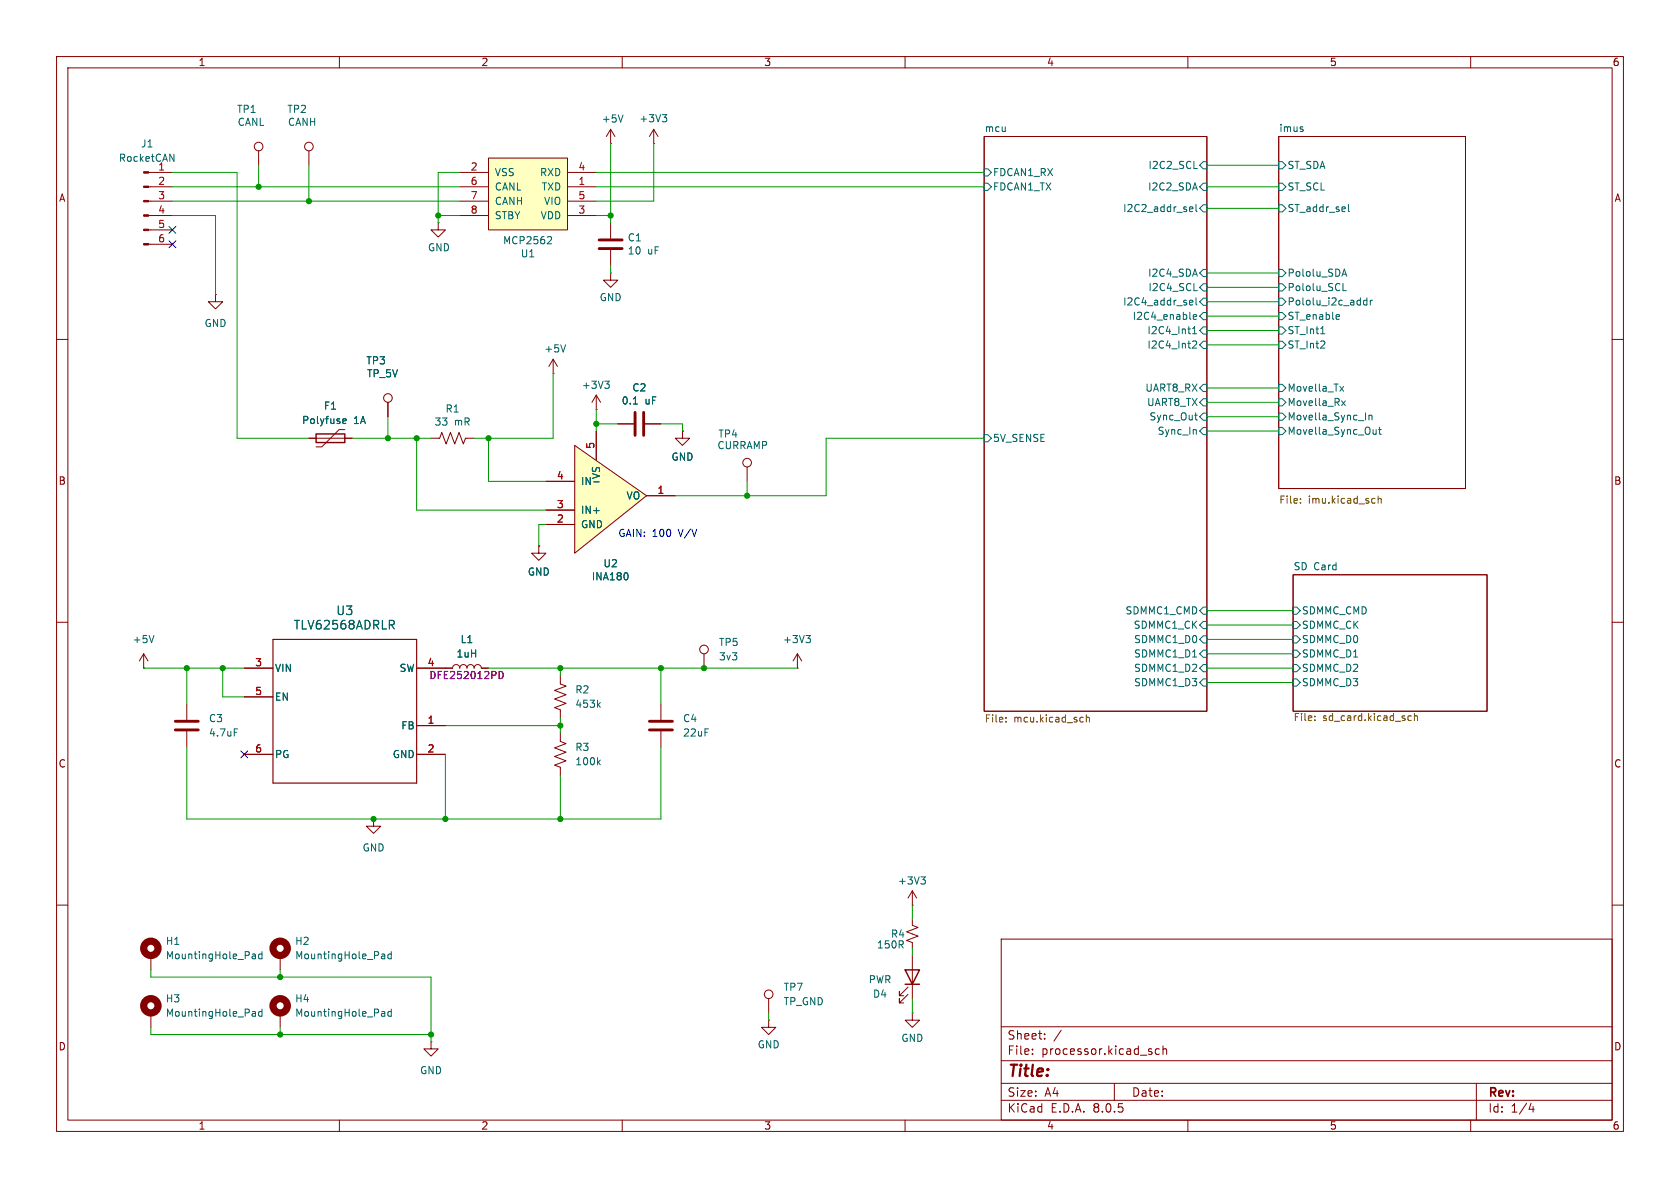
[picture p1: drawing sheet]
<svg xmlns="http://www.w3.org/2000/svg" width="297mm" height="210mm" viewBox="0 0 297 210" stroke-linecap="round" stroke-linejoin="round" font-family="sans-serif">
<g fill="none" stroke="#840000" stroke-width=".18">
<path d="M10 10h277v190h-277zM12 12h273v186h-273zM60 10v2M110 10v2M160 10v2M210 10v2M260 10v2M26.3 38.1h4.2M26.3 35.6h4.2M26.3 33h4.2M26.3 30.5h4.2M45.7 26.7v2.5"/>
<path d="M54.6 26.7v2.5M77.5 39.4v1.2h1.2l-1.2 1.3-1.3-1.3h1.3M77.5 39.4h.1M174 24.1h39.4v101.6h-39.4zM226.1 24.1h33v62.3h-33zM10 60h2M26.3 43.2h4.2M26.3 40.6h4.2M38.1 52.1v1.2h1.3l-1.3 1.3-1.3-1.3h1.3M38.1 52.1h.1M107.9 48.3v1.2h1.3l-1.3 1.3-1.2-1.3h1.2M107.9 48.3h.1"/>
<path d="M285 60h2M54.6 77.5h7.6M61 75.9h-1.1l-3 3.1h-1M68.6 71.1v2.6M76.2 77.5h1.5l.4-1 .8 2 .7-2 .8 2 .8-2 .7 2 .4-1h1.5M10 110h2M78.7 118.1h1.3a.64 .64 0 0 1 .6-.6 .64 .64 0 0 1 .7 .6 .64 .64 0 0 1 .6-.6 .64 .64 0 0 1 .6 .6 .64 .64 0 0 1 .7-.6 .64 .64 0 0 1 .6 .6 .64 .64 0 0 1 .7-.6 .64 .64 0 0 1 .6 .6h1.3M99.1 119.4v1.5l1 .4-2.1 .7 2.1 .8-2.1 .8 2.1 .7-2.1 .8 1.1 .4v1.5M124.5 115.6v2.5M141 118.1h.1M141 115.6l-.8 1.2M141 115.6v2.5"/>
<path d="M141 115.6l.7 1.2M228.6 101.6h34.3v24.1h-34.3zM285 110h2M99.1 129.5v1.6l1 .3-2.1 .8 2.1 .8-2.1 .7 2.1 .8-2.1 .8 1.1 .3v1.6M116.8 124.5v2.8M116.8 129.3v2.8M10 160h2M161.3 157.5v2.5M161.3 157.5l-.8 1.3M161.3 157.5l.8 1.3M285 160h2M26.7 168.9v2.6"/>
<path d="M135.9 176.5v2.6M160.5 175.8l-1.5 1.5v-.8v.8h.8M160.5 174.5l-1.5 1.5v-.7v.7h.8M161.3 162.6v1l1 .4-2 .7 2 .8-2 .7 1 .4v1M161.3 179.1v1.2h1.3l-1.3 1.3-1.3-1.3h1.3M161.3 179.1h.1M161.3 160h.1M161.3 168.9v7.6M177 166h108v32h-108zM60 198v2M110 198v2M135.9 180.3v1.3h1.3l-1.3 1.3-1.3-1.3h1.3"/>
<path d="M135.9 180.3h.1M160 198v2M177 194.5h108M177 191.5h108M177 187.5h108M177 181.5h108M182.5 186.3v.1M182.5 185.5v.1M184.7 183.6v.1M184.7 182.8v.1M187.6 182.1l-1.3 2M197 191.5v3"/>
<path d="M205 185.5l-.5-.1-.3 .3v.4l.2 .2h.6M205.6 185.5l.2-.1 .4 .1v.9M205.6 184.9v1.5M210 198v2M260 198v2M261 191.5v6.5M270.7 195l-.4 1.1h.9M271 195.6v1"/>
<circle cx="45.7" cy="25.9" r=".76"/>
<circle cx="54.6" cy="25.9" r=".76"/>
<circle cx="68.6" cy="70.4" r=".76"/>
<circle cx="124.5" cy="114.8" r=".76"/>
<circle cx="135.9" cy="175.8" r=".76"/>
</g>
<g fill="none" stroke="#006464" stroke-width=".18">
<path d="M30 27.2l.8 1.3v-1.3M174 29.8h.6l.7 .7-.7 .6h-.6zM174 32.4h.6l.7 .6-.7 .7h-.6zM210.3 36.6h.4l.2 .3-.6 .1M210.3 37.3h.5M211.1 29.8h.6M211.4 36.1v1.1l.2 .2M212.7 28.6h.7v1.2h-.7l-.6-.6zM212.7 32.4h.7v1.3h-.7l-.6-.7zM212.7 36.2h.7v1.3h-.7l-.6-.7zM226.1 36.2h.6l.6 .6-.6 .7h-.6zM226.1 28.6h.6l.6 .6-.6 .6h-.6z"/>
<path d="M226.1 32.4h.6l.6 .6-.6 .7h-.6zM230.3 22.9v.3M238.4 36.1v1.1l.2 .2M210.3 53.9h.5M210.3 53.1h.4l.2 .3-.6 .1M210.8 59h.8M210.8 58.1l.4-.4v1.3M211 56l.6-.1-.1-.2-.4-.1-.1 .2v.6h.5M211.1 51.4h.6M211.4 52.6v1.1l.2 .2M212.7 47.6h.7v1.3h-.7l-.6-.6zM212.7 50.2h.7v1.2h-.7l-.6-.6z"/>
<path d="M212.7 52.7h.7v1.3h-.7l-.6-.7zM212.7 55.2h.7v1.3h-.7l-.6-.6zM212.7 57.8h.7v1.3h-.7l-.6-.7zM226.1 47.6h.6l.6 .7-.6 .6h-.6zM226.1 50.2h.6l.6 .6-.6 .6h-.6zM226.1 55.2h.6l.6 .7-.6 .6h-.6zM226.1 57.8h.6l.6 .6-.6 .7h-.6zM226.1 52.7h.6l.6 .6-.6 .7h-.6zM233.5 59h.7M236.4 55.6l.4 .1v.2l-.6 .1M236.8 56.4l-.4 .1M237.2 48.8l.5-1.2 .4 1.2"/>
<path d="M237.4 48.5h.6M237.4 51.4h.6M241.7 53.1h-.4l-.3 .2 .2 .6h.5M241.7 52.6v1.3M242.3 53.1v.8M242.6 53.1l-.3 .2M60.6 74.7l.2 .2 .3-.1M60.6 74.2l.2-.2h.2l.2 .2v.1l-.6 .2M174 76.8h.6l.7 .7-.7 .6h-.6zM210.9 60.3h.4l.3 .3-.8 .9h.8M211.2 73.4h.5M211.4 76l.1 .8"/>
<path d="M211.4 74.2h.3M212.7 60.3h.7v1.3h-.7l-.6-.6zM212.7 67.9h.7v1.3h-.7l-.6-.6zM212.7 75.6h.7v1.2h-.7l-.6-.6zM212.7 70.5h.7v1.3h-.7l-.6-.7zM212.7 73h.7v1.3h-.7l-.6-.6zM226.1 60.3h.6l.6 .7-.6 .6h-.6zM226.1 67.9h.6l.6 .7-.6 .6h-.6zM226.1 70.5h.6l.6 .6-.6 .7h-.6zM226.1 73h.6l.6 .7-.6 .6h-.6zM226.1 75.6h.6l.6 .6-.6 .6h-.6zM236.9 68.3l.6 .9"/>
<path d="M237.2 70.9l.6 .8M237.5 68.3l-.6 .9M237.8 70.9l-.6 .8M242 73.5l.2-.1 .3 .1 .1 .7M242 73.4v.8M243.3 75.9v.9M243.3 76.7l-.4 .1M243.7 75.9h.5M243.9 75.5v1.1l.3 .2M142.5 112.3h.8l-.5 .5M143 112.8l.3 .3v.3l-.3 .2M212.7 109.9h.7v1.2h-.7l-.6-.6z"/>
<path d="M212.7 112.4h.7v1.3h-.7l-.6-.7zM212.7 117.5h.7v1.2h-.7l-.6-.6zM212.7 114.9h.7v1.3h-.7l-.6-.6zM212.7 107.3h.7v1.3h-.7l-.6-.6zM228.6 117.5h.6l.7 .6-.7 .6h-.6zM228.6 114.9h.6l.7 .7-.7 .6h-.6zM228.6 107.3h.6l.7 .7-.7 .6h-.6zM228.6 112.4h.6l.7 .6-.7 .7h-.6zM228.6 109.9h.6l.7 .6-.7 .6h-.6zM105.8 124.6l.3 .4M105.8 134.7l.3 .5M106.1 124.2l-.5 .5"/>
<path d="M106.1 134.4l-.5 .4M212.7 120h.7v1.3h-.7l-.6-.6zM228.6 120h.6l.7 .7-.7 .6h-.6zM162.8 155h.8l-.4 .5M163.3 155.5l.3 .2v.3l-.3 .3M44.7 168.6h.3l.2 .2v.7M45.2 169.4l-.5 .1M45.2 168.9l-.5 .1M46.3 168.7l-.3-.1-.3 .3 .1 .5h.5M46.3 168.2v1.3"/>
</g>
<g fill="none" stroke="#725600" stroke-width=".18">
<path d="M229.9 88.8v.2M229.9 88.2v.1M243 88.1l.1 .1M243.1 88.9l-.1 .1M243.6 87.7v1.3M243.6 88.2l.2-.1 .3 .1 .1 .8M177.8 127.5v.1M177.8 126.9v.1M191.4 126.8l.1 .1M191.5 127.6h-.1M192.1 126.4v1.2M192.1 126.9l.1-.1 .3 .1 .1 .7"/>
<path d="M232.4 127.3v.1M232.4 126.6v.1M249 127.3l.1 .1 .4-.1M249.5 126.6l-.4-.1-.1 .2M250 126.7l.2-.2 .3 .1 .1 .8M250 126.1v1.3"/>
</g>
<g fill="#840000" stroke="#840000" stroke-width=".18">
<path d="M25.4 43.1h.9v.2h-.9z"/>
<path d="M25.4 40.5h.9v.3h-.9z"/>
<path d="M25.4 38h.9v.2h-.9z"/>
<path d="M25.4 35.4h.9v.3h-.9z"/>
<path d="M25.4 32.9h.9v.2h-.9z"/>
<path d="M25.4 30.4h.9v.2h-.9z"/>
</g>
<path d="M114.8 129h4.1M114.8 127.5h4.1" fill="none" stroke="#840000" stroke-width=".51"/>
<path d="M55.9 76.7h5.1v1.5h-5.1zM160 171.5h2.6l-1.3 2.5zM160 174h2.6" fill="none" stroke="#840000" stroke-width=".25"/>
<path d="M88.2 118.7a.64 .64 0 0 1 .8 .6 .64 .64 0 0 1-.8 .7z" fill="none" stroke="#840084" stroke-width=".18"/>
<circle cx="26.7" cy="167.6" r="1.27" fill="none" stroke="#840000" stroke-width="1.3"/>
<path d="M86.4 27.9h13.9v12.7h-13.9z" fill="#ffffc2"/>
<g fill="none" stroke="#840000" stroke-width=".18">
<path d="M81.3 33h5.1M81.3 30.5h5.1M81.3 38.1h5.1M81.3 35.6h5.1M86.4 27.9h13.9v12.7h-13.9zM100.3 33h5.1M100.3 30.5h5.1M100.3 38.1h5.1M100.3 35.6h5.1M107.9 25.4h.1M107.9 22.9v2.5M107.9 39.4v2.8"/>
<path d="M107.9 22.9l-.7 1.2M107.9 22.9l.8 1.2M115.6 25.4h.1M115.6 22.9l-.8 1.2M115.6 22.9v2.5M115.6 22.9l.7 1.2M107.9 44.2v2.8M97.8 66h.1M97.8 63.5l-.8 1.3M97.8 63.5v2.5M97.8 63.5l.8 1.3M105.4 72.4h.1"/>
<path d="M105.4 69.9l-.8 1.2M105.4 69.9v2.5M105.4 69.9l.8 1.2M109.2 74.9h2.8M114 74.9h2.8M120.6 76.2v1.3h1.3l-1.3 1.2-1.2-1.2h1.2M120.6 76.2h.1M132.1 82.6v2.5M66 144.8v1.3h1.3l-1.3 1.2-1.2-1.2h1.2M66 144.8h.1"/>
<circle cx="132.1" cy="81.8" r=".76"/>
</g>
<path d="M110.1 20.3l-.4 1.3M117.1 20.3h.8l-.5 .4M117.6 20.7l.3 .3v.3l-.3 .2M97 41.8l.4 .1 .1 .3-.8 .9h.8M100 61l-.4 1.2M106.9 67.4h.8l-.4 .5M107.5 67.9l.2 .2v.3l-.2 .3M112 71.4h.7" fill="none" stroke="#006464" stroke-width=".18"/>
<path d="M105.9 43.9h4.1M105.9 42.4h4.1M112.3 72.9v4.1M113.8 72.9v4.1" fill="none" stroke="#840000" stroke-width=".51"/>
<path d="M101.6 78.7l12.7 8.9-12.7 10.2z" fill="#ffffc2"/>
<g fill="none" stroke="#840000" stroke-width=".18">
<path d="M54.6 77.5h1.3M61 77.5h1.2M68.6 71.1v2.6M101.6 78.7l12.7 8.9-12.7 10.2zM105.4 76.2v5.1M109.2 74.9h2.8M114 74.9h2.8M120.6 76.2h.1M95.2 96.5v1.3h1.3l-1.3 1.3-1.2-1.3h1.2M95.2 96.5h.1M96.5 92.7h5.1M96.5 90.2h5.1"/>
<path d="M96.5 85.1h5.1M114.3 87.6h5.1M25.4 118.1h.1M25.4 115.6l-.8 1.2M25.4 115.6v2.5M25.4 115.6l.8 1.2M43.2 118.1h5.1M73.7 118.1h6.3M85.1 118.1h1.3M33 124.5v2.8M33 129.3v2.8M43.2 133.4h5.1"/>
<path d="M43.2 123.2h5.1M73.7 128.3h5M73.7 133.4h5M26.7 179.1v2.5M49.5 168.9v2.6M49.5 179.1v2.5M76.2 184.2v1.2h1.3l-1.3 1.3-1.3-1.3h1.3M76.2 184.2h.1"/>
</g>
<g fill="none" stroke="#006464" stroke-width=".18">
<path d="M60.6 74.7l.2 .2 .3-.1M60.6 74.2l.2-.2h.2l.2 .2v.1l-.6 .2M112 71.4h.7M27.2 112.3l-.4 1.3M69.2 110.5l.5 .7M69.4 109.7l.3 .3-.1 .3-.2 .2M110.9 101.4l.1 .3-.1 .7M41.4 128.8h.6M44.7 178.8h.3l.2 .2v.6M45.2 179.6h-.5M45.2 179.1l-.5 .1M46.3 178.9l-.3-.1-.3 .2 .1 .6h.5"/>
<path d="M46.3 178.4v1.2M67.6 168.6h.2l.2 .2v.7M67.6 178.8h.2l.2 .2v.6M68 179.6h-.4M68 179.1l-.4 .1M68 169.4l-.4 .1M68 168.9l-.4 .1M69.2 178.9l-.4-.1-.2 .2 .1 .6h.5M69.2 168.2v1.3M69.2 178.4v1.2M69.2 168.7l-.4-.1-.2 .3 .1 .5h.5"/>
</g>
<path d="M48.3 113h25.4v25.4h-25.4z" fill="none" stroke="#840000" stroke-width=".2"/>
<g fill="none" stroke="#840000" stroke-width="1.3">
<circle cx="26.7" cy="177.8" r="1.27"/>
<circle cx="49.5" cy="167.6" r="1.27"/>
<circle cx="49.5" cy="177.8" r="1.27"/>
</g>
<path d="M31 129h4.1M31 127.5h4.1" fill="none" stroke="#840000" stroke-width=".51"/>
<g fill="none" stroke="#009600" stroke-width=".18">
<path d="M30.5 38.1h7.6v14M30.5 33h50.8M30.5 35.6h50.8M30.5 30.5h11.4v47h12.7M45.7 29.2v3.8M54.6 29.2v6.4M77.5 38.1h3.8M81.3 30.5h-3.8v8.9M105.4 38.1h2.5M105.4 33h68.6M105.4 30.5h68.6M107.9 25.4v14"/>
<path d="M115.6 25.4v10.2h-10.2M213.4 33h12.7M213.4 29.2h12.7M213.4 36.8h12.7M107.9 47v1.3M213.4 58.4h12.7M213.4 55.9h12.7M213.4 53.3h12.7M213.4 50.8h12.7M213.4 48.3h12.7M62.2 77.5h14M68.6 73.7v3.8"/>
<path d="M73.7 77.5v12.7h22.8M86.4 77.5v7.6h10.1M97.8 66v11.5h-14M105.4 74.9h3.8M105.4 72.4v3.8M116.8 74.9h3.8v1.3M174 77.5h-28v10.1h-26.6M213.4 73.7h12.7M213.4 71.1h12.7M213.4 68.6h12.7M213.4 61h12.7M213.4 76.2h12.7"/>
<path d="M96.5 92.7h-1.3v3.8M132.1 85.1v2.5M25.4 118.1h17.8M33 118.1v6.4M39.4 118.1v5.1h3.8M86.4 118.1h54.6M99.1 118.1v1.3M116.8 118.1v6.4M213.4 115.6h15.2M213.4 118.1h15.2M213.4 110.5h15.2M213.4 113h15.2"/>
<path d="M213.4 108h15.2M33 132.1v12.7h83.8v-12.7M78.7 128.3h20.4M78.7 133.4v11.4M99.1 127v2.5M99.1 137.2v7.6M213.4 120.7h15.2M26.7 171.5v1.2h49.5v11.5M49.5 171.5v1.2M135.9 179.1v1.2M161.3 160v2.6M161.3 167.6v1.3"/>
<path d="M161.3 176.5v2.6M26.7 181.6v1.3h49.5M49.5 181.6v1.3"/>
</g>
<path d="M29.9 40l1.2 1.2M29.9 42.6l1.2 1.2M31.1 40l-1.2 1.2M31.1 42.6l-1.2 1.2M42.6 132.7l1.2 1.3M43.8 132.7l-1.2 1.3" fill="none" stroke="#000084" stroke-width=".18"/>
<path d="M88.2 118.7a.64 .64 0 0 1 .8 .6 .64 .64 0 0 1-.8 .7z" fill="none" stroke="#840084" stroke-width=".18"/>
<g fill="#009600" stroke="#009600" stroke-width=".18">
<circle cx="99.1" cy="144.8" r=".46"/>
<circle cx="78.7" cy="144.8" r=".46"/>
<circle cx="124.5" cy="118.1" r=".46"/>
<circle cx="68.6" cy="77.5" r=".46"/>
<circle cx="73.7" cy="77.5" r=".46"/>
<circle cx="77.5" cy="38.1" r=".46"/>
<circle cx="54.6" cy="35.6" r=".46"/>
<circle cx="86.4" cy="77.5" r=".46"/>
<circle cx="45.7" cy="33" r=".46"/>
<circle cx="99.1" cy="128.3" r=".46"/>
<circle cx="116.8" cy="118.1" r=".46"/>
<circle cx="99.1" cy="118.1" r=".46"/>
<circle cx="132.1" cy="87.6" r=".46"/>
<circle cx="105.4" cy="74.9" r=".46"/>
<circle cx="107.9" cy="38.1" r=".46"/>
<circle cx="39.4" cy="118.1" r=".46"/>
<circle cx="33" cy="118.1" r=".46"/>
<circle cx="66" cy="144.8" r=".46"/>
<circle cx="76.2" cy="182.9" r=".46"/>
<circle cx="49.5" cy="172.7" r=".46"/>
<circle cx="49.5" cy="182.9" r=".46"/>
</g>
<text font-size="2.8" fill="#840000" x="178" y="190.9">Title:</text>
<g font-size="2.1" fill="#006464">
<text x="51.8" y="111.5">TLV62568ADRLR</text>
<text x="59.4" y="108.9">U3</text>
</g>
<g font-size="2.1" fill="#840000">
<text x="178" y="184">Sheet:</text>
<text x="178" y="186.7">File:</text>
<text x="184.1" y="186.7">processor.kicad_sch</text>
<text x="178" y="196.9">KiCad</text>
<text x="178" y="194.1">Size:</text>
<text x="184.7" y="194.1">A4</text>
<text x="185.7" y="196.9">E.D.A.</text>
<text x="193.3" y="196.9">8.0.5</text>
<text x="200" y="194.1">Date:</text>
<text x="263" y="194.3">Rev:</text>
<text x="263" y="196.9">Id:</text>
<text x="267.1" y="196.9">1/4</text>
</g>
<g font-size="1.8" fill="#840000">
<text x="35" y="11.9">1</text>
<text x="85" y="11.9">2</text>
<text x="135" y="11.9">3</text>
<text x="185" y="11.9">4</text>
<text x="235" y="11.9">5</text>
<text x="285" y="11.9">6</text>
<text x="10.3" y="35.9">A</text>
<text x="285.3" y="35.9">A</text>
<text x="10.3" y="85.9">B</text>
<text x="285.3" y="85.9">B</text>
<text x="10.3" y="135.9">C</text>
<text x="285.3" y="135.9">C</text>
<text x="10.3" y="185.9">D</text>
<text x="285.3" y="185.9">D</text>
<text x="35" y="199.9">1</text>
<text x="85" y="199.9">2</text>
<text x="135" y="199.9">3</text>
<text x="185" y="199.9">4</text>
<text x="235" y="199.9">5</text>
<text x="285" y="199.9">6</text>
</g>
<g font-size="1.8" fill="#006464">
<text x="41.8" y="20.2">TP1</text>
<text x="41.9" y="22.5">CANL</text>
<text x="50.7" y="20.2">TP2</text>
<text x="50.8" y="22.5">CANH</text>
<text x="106.3" y="21.9">+5V</text>
<text x="112.9" y="21.8">+3V3</text>
<text x="174" y="23.4">mcu</text>
<text x="226.1" y="23.4">imus</text>
<text x="20.9" y="28.8">RocketCAN</text>
<text x="24.8" y="26.3">J1</text>
<text x="27.9" y="30.2">1</text>
<text x="87.4" y="31.3">VSS</text>
<text x="87.4" y="33.9">CANL</text>
<text x="95.4" y="31.3">RXD</text>
<text x="95.7" y="33.9">TXD</text>
<text x="175.5" y="31.3">FDCAN1_RX</text>
<text x="175.5" y="33.9">FDCAN1_TX</text>
<text x="202.9" y="33.9">I2C2_SDA</text>
<text x="202.9" y="30.1">I2C2_SCL</text>
<text x="227.5" y="30.1">ST_SDA</text>
<text x="227.5" y="33.9">ST_SCL</text>
<text x="87.4" y="36.4">CANH</text>
<text x="87.4" y="39">STBY</text>
<text x="95.5" y="39">VDD</text>
<text x="96.1" y="36.4">VIO</text>
<text x="198.5" y="37.7">I2C2_addr_sel</text>
<text x="227.5" y="37.7">ST_addr_sel</text>
<text x="75.6" y="44.6">GND</text>
<text x="88.8" y="43.4">MCP2562</text>
<text x="92" y="45.7">U1</text>
<text x="110.9" y="42.9">C1</text>
<text x="110.9" y="45.2">10</text>
<text x="114.5" y="45.2">uF</text>
<text x="105.9" y="53.4">GND</text>
<text x="202.9" y="49.1">I2C4_SDA</text>
<text x="202.9" y="51.7">I2C4_SCL</text>
<text x="227.5" y="49.1">Pololu_SDA</text>
<text x="227.5" y="51.7">Pololu_SCL</text>
<text x="36.1" y="58">GND</text>
<text x="198.5" y="54.2">I2C4_addr_sel</text>
<text x="200.1" y="56.7">I2C4_enable</text>
<text x="202.7" y="59.3">I2C4_Int1</text>
<text x="227.5" y="56.7">ST_enable</text>
<text x="227.5" y="59.3">ST_Int1</text>
<text x="227.5" y="54.2">Pololu_i2c_addr</text>
<text x="64.7" y="64.6">TP3</text>
<text x="96.1" y="62.5">+5V</text>
<text x="202.7" y="61.8">I2C4_Int2</text>
<text x="227.5" y="61.8">ST_Int2</text>
<text x="64.8" y="66.9">TP_5V</text>
<text x="102.8" y="68.9">+3V3</text>
<text x="109.8" y="71.7">0.1</text>
<text x="111.7" y="69.4">C2</text>
<text x="114" y="71.7">uF</text>
<text x="202.4" y="69.4">UART8_RX</text>
<text x="202.7" y="72">UART8_TX</text>
<text x="227.5" y="69.4">Movella_Tx</text>
<text x="227.5" y="72">Movella_Rx</text>
<text x="53.3" y="75.2">Polyfuse</text>
<text x="57.2" y="72.6">F1</text>
<text x="62.5" y="75.2">1A</text>
<text x="76.7" y="75.4">33</text>
<text x="78.7" y="73.1">R1</text>
<text x="80.3" y="75.4">mR</text>
<text x="126.9" y="77.6">TP4</text>
<text x="203.1" y="74.5">Sync_Out</text>
<text x="204.6" y="77.1">Sync_In</text>
<text x="227.5" y="74.5">Movella_Sync_In</text>
<text x="227.5" y="77.1">Movella_Sync_Out</text>
<text x="118.6" y="81.6">GND</text>
<text x="126.7" y="79.6">CURRAMP</text>
<text x="175.5" y="78.3">5V_SENSE</text>
<text x="102.6" y="86">IN-</text>
<text x="106.3" y="84.8" transform="rotate(-90 106.3 84.8)">VS</text>
<text x="110.7" y="88.5">VO</text>
<text x="102.6" y="93.6">GND</text>
<text x="102.6" y="91">IN+</text>
<text x="93.2" y="102">GND</text>
<text x="106.6" y="100.5">U2</text>
<text x="228.6" y="100.9">SD Card</text>
<text x="104.5" y="102.8">INA180</text>
<text x="23.4" y="113.9">+5V</text>
<text x="81.3" y="113.9">L1</text>
<text x="138.3" y="113.9">+3V3</text>
<text x="198.9" y="108.8">SDMMC1_CMD</text>
<text x="200.3" y="111.4">SDMMC1_CK</text>
<text x="200.4" y="113.9">SDMMC1_D0</text>
<text x="230.1" y="108.8">SDMMC_CMD</text>
<text x="230.1" y="113.9">SDMMC_D0</text>
<text x="230.1" y="111.4">SDMMC_CK</text>
<text x="48.5" y="119">VIN</text>
<text x="70.5" y="119">SW</text>
<text x="80.6" y="116.4">1uH</text>
<text x="127" y="114.4">TP5</text>
<text x="127" y="116.9">3v3</text>
<text x="200.4" y="119">SDMMC1_D2</text>
<text x="200.4" y="116.4">SDMMC1_D1</text>
<text x="230.1" y="119">SDMMC_D2</text>
<text x="230.1" y="116.4">SDMMC_D1</text>
<text x="48.5" y="124.1">EN</text>
<text x="101.6" y="122.8">R2</text>
<text x="101.6" y="125.3">453k</text>
<text x="200.4" y="121.5">SDMMC1_D3</text>
<text x="230.1" y="121.5">SDMMC_D3</text>
<text x="36.8" y="127.9">C3</text>
<text x="36.8" y="130.4">4.7uF</text>
<text x="70.8" y="129.1">FB</text>
<text x="120.7" y="127.9">C4</text>
<text x="120.7" y="130.4">22uF</text>
<text x="48.5" y="134.2">PG</text>
<text x="69.3" y="134.2">GND</text>
<text x="101.6" y="132.9">R3</text>
<text x="101.6" y="135.5">100k</text>
<text x="64" y="150.7">GND</text>
<text x="158.6" y="156.6">+3V3</text>
<text x="29.2" y="167.2">H1</text>
<text x="52.1" y="167.2">H2</text>
<text x="154.9" y="167.9">150R</text>
<text x="157.4" y="166">R4</text>
<text x="29.2" y="169.8">MountingHole_Pad</text>
<text x="52.1" y="169.8">MountingHole_Pad</text>
<text x="29.2" y="177.4">H3</text>
<text x="29.2" y="179.9">MountingHole_Pad</text>
<text x="52.1" y="177.4">H4</text>
<text x="52.1" y="179.9">MountingHole_Pad</text>
<text x="138.4" y="175.4">TP7</text>
<text x="138.4" y="177.9">TP_GND</text>
<text x="153.5" y="174">PWR</text>
<text x="154.2" y="176.6">D4</text>
<text x="133.9" y="185.5">GND</text>
<text x="159.3" y="184.4">GND</text>
<text x="74.2" y="190.1">GND</text>
</g>
<g font-size="1.8" fill="#a90000">
<text x="27.9" y="32.8">2</text>
<text x="27.9" y="35.3">3</text>
<text x="83.1" y="30.2">2</text>
<text x="83.1" y="32.8">6</text>
<text x="83.1" y="35.3">7</text>
<text x="102.2" y="32.8">1</text>
<text x="102.2" y="30.2">4</text>
<text x="102.2" y="35.3">5</text>
<text x="27.9" y="37.8">4</text>
<text x="27.9" y="40.4">5</text>
<text x="83.1" y="37.8">8</text>
<text x="102.2" y="37.8">3</text>
<text x="27.9" y="42.9">6</text>
<text x="105.2" y="79.4" transform="rotate(-90 105.2 79.4)">5</text>
<text x="98.4" y="89.9">3</text>
<text x="98.4" y="84.8">4</text>
<text x="116.1" y="87.4">1</text>
<text x="98.4" y="92.5">2</text>
<text x="45" y="117.9">3</text>
<text x="75.5" y="117.9">4</text>
<text x="45" y="122.9">5</text>
<text x="75.5" y="128">1</text>
<text x="45" y="133.1">6</text>
<text x="75.5" y="133.1">2</text>
</g>
<g font-size="1.8" fill="#725600">
<text x="226.1" y="89.4">File:</text>
<text x="231.3" y="89.4">imu.kicad_sch</text>
<text x="174" y="128">File:</text>
<text x="179.2" y="128">mcu.kicad_sch</text>
<text x="228.6" y="127.8">File:</text>
<text x="233.8" y="127.8">sd_card.kicad_sch</text>
</g>
<g font-size="1.8" fill="#0000c2">
<text x="109.2" y="95">GAIN:</text>
<text x="115.3" y="95">100</text>
<text x="120.1" y="95">V/V</text>
</g>
<text font-size="1.8" fill="#840084" x="75.8" y="120.2">DFE252012PD</text>
</svg>
